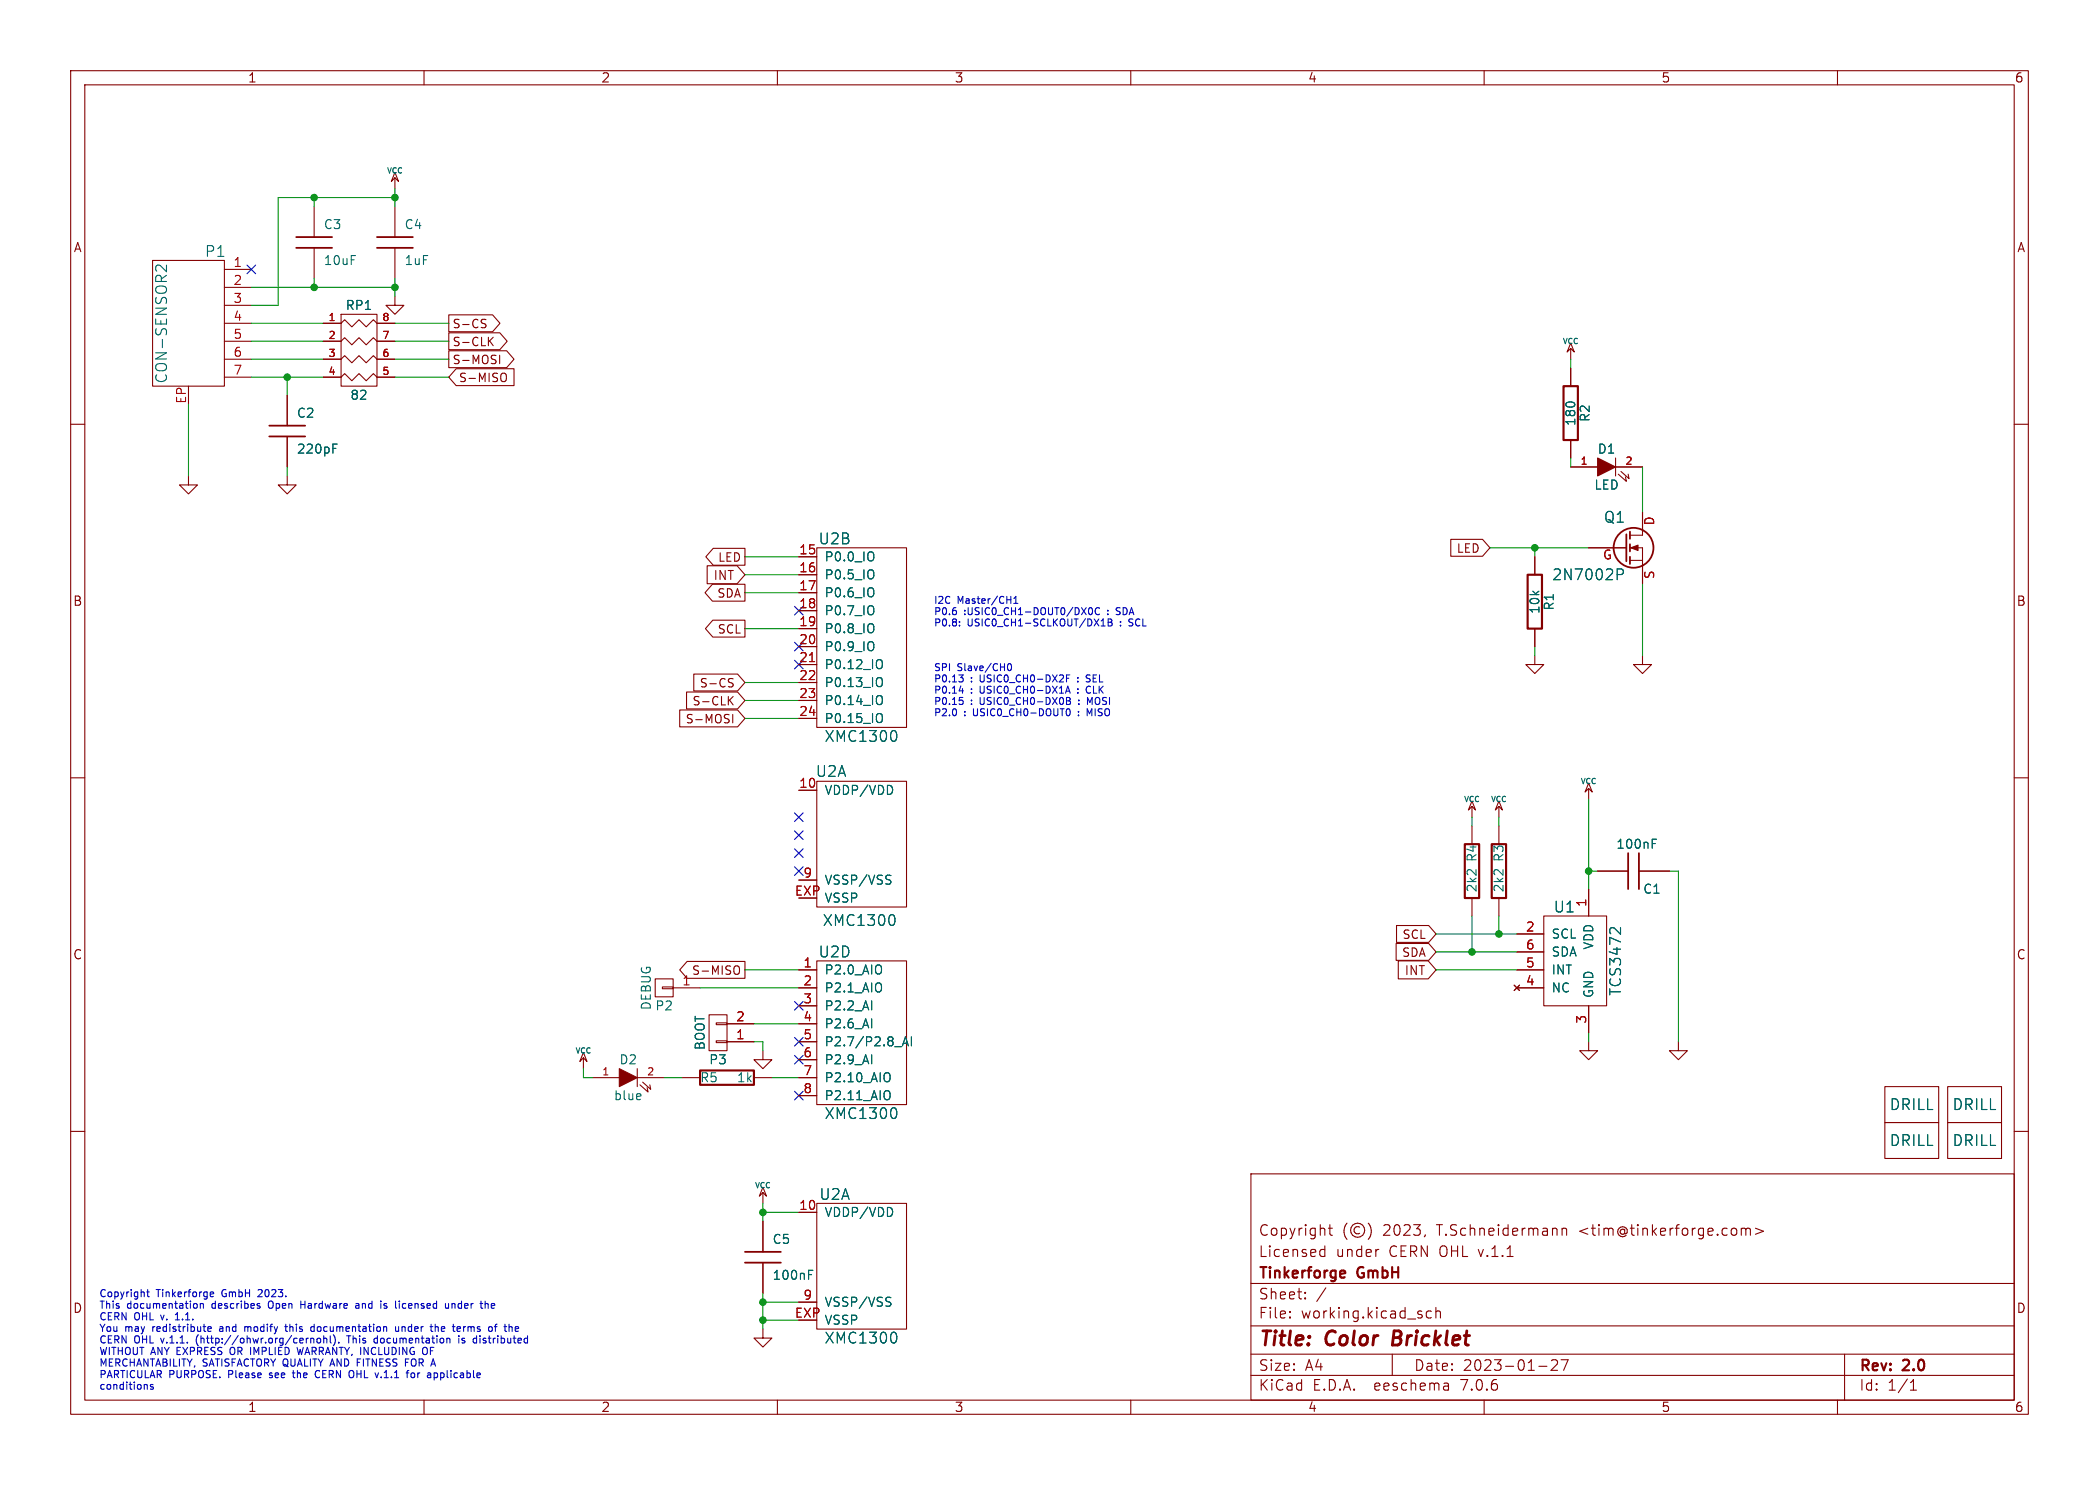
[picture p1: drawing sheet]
<svg xmlns="http://www.w3.org/2000/svg" width="297mm" height="210mm" viewBox="0 0 297 210" stroke-linecap="round" stroke-linejoin="round" font-family="sans-serif">
<g fill="none" stroke="#840000" stroke-width=".15">
<path d="M10 10h277v190h-277zM12 12h273v186h-273zM60 10v2M110 10v2M160 10v2M210 10v2M260 10v2M21.6 36.8h10.1v17.8h-10.1zM31.7 38.1h3.9M44.4 29.2v4.3M44.4 35.1v4.3M55.9 24.4l.5 1.3-.5-.6-.5 .6z"/>
<path d="M55.9 25.1v1.6M55.9 29.2v4.3M55.9 35.1v4.3M10 60h2M31.7 40.6h3.9M31.7 43.2h3.9M31.7 45.7h3.9M31.7 48.3h3.9M31.7 50.8h3.9M31.7 53.3h3.9M40.6 55.9v4.3M45.7 53.3h2.6l.5-.5 1 1 1-1 1 1 1-1 .5 .5h2.6"/>
<path d="M45.7 50.8h2.6l.5-.5 1 1 1-1 1 1 1-1 .5 .5h2.6M45.7 48.3h2.6l.5-.5 1 1 1-1 1 1 1-1 .5 .5h2.6M45.7 45.7h2.6l.5-.5 1 1 1-1 1 1 1-1 .5 .5h2.6M48.3 44.5h5v10.1h-5zM55.9 41.9v1.3h1.2l-1.2 1.3-1.3-1.3h1.3M63.5 47.1h7.2l1.1 1.2-1.1 1.2h-7.2zM63.5 49.6h8.2l1 1.2-1 1.2h-8.2zM63.5 44.5h6.2l1 1.2-1 1.2h-6.2zM64.5 52.1h8.2v2.4h-8.2l-1-1.2zM68.3 45.7l.4 .1 .1 .3-.3 .2h-.2M68.3 45.2h.5M69.3 48.2l.5 .7"/>
<path d="M69.8 47.7l-.7 .7M70.7 50.2v1.2M71.1 52.8a.4 .4 0 0 1 .6 .4v.4a.4 .4 0 0 1-.6 .4M222.2 48.5l.6 1.3-.6-.5-.5 .5zM222.2 49.3v1.5M222.2 52.1v2.5M285 60h2M26.7 67.3v1.3h1.2l-1.2 1.3-1.3-1.3h1.3M40.6 67.3v1.3h1.3l-1.3 1.3-1.2-1.3h1.2M40.6 61.7v4.3M100.9 77.5h4.5v2.4h-4.5l-1-1.2zM113 78.7h2.6"/>
<path d="M115.6 77.5h12.7v25.4h-12.7zM205.3 76.3h4.5l1 1.2-1 1.2h-4.5zM217.2 78.7v2.6M222.2 62.2v2.6M222.2 66h3.9M224.8 77.5h5.3M228.6 64.8v2.5M228.6 66h3.8M229 67.1l1.1 1-.1-.7M229.4 66.7l1.1 1-.1-.6M230.6 79.2h1.8M230.6 77.5h1.8v5.1"/>
<path d="M232.4 72.4v3.3h-1.8M97.1 97.9h7.3l1 1.2-1 1.2h-7.3zM98.2 95.3h6.2l1 1.2-1 1.2h-6.2zM100.1 80h4.2l1.1 1.3-1.1 1.3h-4.2zM100.8 82.6h4.6v2.4h-4.6l-1-1.2zM100.9 87.7h4.5v2.4h-4.5l-1.1-1.2zM103.2 99l.5 .7M103.3 96.5l.3 .1 .1 .3-.2 .2h-.3M103.3 96h.4M103.7 98.5l-.6 .7M113 81.3h2.6M113 83.8h2.6"/>
<path d="M113 86.4h2.6M113 88.9h2.6M113 91.4h2.6M113 94h2.6M113 96.5h2.6M113 99.1h2.6M217.2 92.7v1.3h1.2l-1.2 1.3-1.3-1.3h1.3M217.2 88.9v2.5M232.4 92.7v1.3h1.3l-1.3 1.3-1.3-1.3h1.3M10 110h2M96.2 100.4h8.2l1 1.2-1 1.2h-8.2zM103.7 101v1.2"/>
<path d="M113 111.8h2.6M113 101.6h2.6M115.6 110.5h12.7v17.8h-12.7zM208.3 113.3l.5 1.3-.5-.6-.5 .6zM208.3 114v1.6M208.3 116.8v2.6M212.1 113.3l.5 1.3-.5-.6-.5 .6zM212.1 114v1.6M212.1 116.8v2.6M224.8 110.7l.5 1.3-.5-.5-.5 .5zM224.8 111.5v1.5M285 110h2"/>
<path d="M92.7 138.4h2.5v2.6h-2.5zM93.7 139.6h1.5v.2h-1.5zM95.2 139.7h3.9M97.2 136h8.2v2.4h-8.2l-1-1.2zM104.1 136.6a.4 .4 0 0 1 .5 .4v.4a.4 .4 0 0 1-.5 .4M113 139.7h2.6M113 124.5h2.6M113 137.2h2.6M115.6 135.9h12.7v20.3h-12.7zM197.5 133.4h4.7l1 1.2-1 1.2h-4.7zM197.6 130.9h4.6l1 1.2-1 1.2h-4.6zM197.9 135.9h4.2l1.1 1.3-1.1 1.2h-4.2z"/>
<path d="M208.3 127v2.5M212.1 127v2.5M214.2 139.3l.8 .8M214.6 139.7h3.8M214.6 137.2h3.8M214.6 132.1h3.8M214.6 134.6h3.8M215 139.3l-.8 .8M218.4 129.5h8.9v12.7h-8.9zM224.8 125.7v3.8M226.1 123.2h4.3M231.9 123.2h4.3"/>
<path d="M10 160h2M82.5 148.8l.6 1.3-.6-.5-.5 .5zM82.5 149.6v1.5M83.8 152.4h3.8M90.2 151.1v2.6M90.2 152.4h3.8M90.6 153.4l1.1 1-.1-.6M90.9 153l1.2 1.1-.2-.7M96.5 152.4h2.6M100.3 143.5h2.6v5.1h-2.6zM101.3 144.7h1.6v.2h-1.6zM101.3 147.2h1.6v.2h-1.6z"/>
<path d="M102.9 147.3h3.8M102.9 144.8h3.8M106.7 152.4h2.5M107.9 148.6v1.3h1.3l-1.3 1.2-1.2-1.2h1.2M113 152.4h2.6M113 147.3h2.6M113 144.8h2.6M113 142.2h2.6M113 149.9h2.6M113 154.9h2.6M224.8 147.3v1.3h1.3l-1.3 1.3-1.3-1.3h1.3M224.8 142.2v3.9"/>
<path d="M237.5 147.3v1.3h1.3l-1.3 1.3-1.3-1.3h1.3M266.7 153.7h7.6v5.1h-7.6zM266.7 158.8h7.6v5h-7.6zM275.6 158.8h7.6v5h-7.6zM275.6 153.7h7.6v5.1h-7.6zM285 160h2M107.9 167.9l.6 1.3-.6-.5-.5 .5zM107.9 168.7v1.5M107.9 172.7v4.3M107.9 178.6v4.3M113 171.5h2.6M115.6 170.2h12.7v17.8h-12.7z"/>
<path d="M177 166h108v32h-108zM186.9 177.6l.1 .1 .5-.1M186.9 176.8l.1-.1 .5 .1M187.5 176.2v1.5M188 173.7h.5M188.2 173.2v1.3v.1l.3 .1M190.6 173a1.72 1.72 0 0 0 0 2.3M192.4 173.6a.52 .52 0 0 0-.8 .4 .52 .52 0 0 0 .8 .4M193.6 173a1.72 1.72 0 0 1 0 2.3M195 176.7h.1M201.7 174.6l-.2 .3M221 173.8a.37 .37 0 0 1 .7 .1v.8"/>
<path d="M221 173.7v1M246.4 173.8a.37 .37 0 0 1 .6 .1M246.4 173.7v1M247 173.9l.2-.2 .4 .1 .1 .9M247 173.9v.8M248.4 173.7l1.1 .4-1.1 .5M60 198v2M107.9 188v1.2h1.3l-1.3 1.3-1.2-1.3h1.2M110 198v2M113 184.2h2.6M160 198v2M177 194.5h108"/>
<path d="M177 191.5h108M177 187.5h108M177 181.5h108M182.5 186.3h.1l-.1 .1M182.5 186.3v.1M182.5 185.5v.1M182.5 185.5h.1l-.1 .1M184.7 183.6v.1M184.7 183.6h-.1l.1 .1M184.7 182.8v.1M184.7 182.8h-.1l.1 .1M187.6 182.1l-1.3 2"/>
<path d="M197 191.5v3M202.5 185.5l-.4-.1-.3 .3v.4l.2 .2 .1 .1 .4-.1M203.2 185.5a.37 .37 0 0 1 .6 .1v.8M203.2 184.9v1.5M204.9 195.7l.1 .9M205 196.5l-.2 .1M205 196h-.2M210 198v2M217.7 193.2h1.2M219.5 192.4l.2-.1 .5 .1a.41 .41 0 0 1 .1 .5l-.8 .9h.9M220.9 192.3h1l-.7 1.5M260 198v2"/>
<path d="M261 191.5v6.5M270.3 196.6h.9M270.3 195.5l.4-.4v1.5"/>
<circle cx="192.1" cy="174" r="1"/>
</g>
<path d="M197.3 188.2l-.3 2h.8" fill="none" stroke="#840000" stroke-width=".4"/>
<path d="M221.2 54.6h2.1v7.6h-2.1zM216.2 81.3h2v7.6h-2zM207.3 119.4h2v7.6h-2zM211.1 119.4h2v7.6h-2zM99.1 151.4h7.6v2h-7.6zM190.1 179.7l.2 .1v.2l-.7 .2M190.3 180.6l-.2 .1" fill="none" stroke="#840000" stroke-width=".3"/>
<g fill="none" stroke="#840000" stroke-width=".25">
<path d="M41.9 35.1h5.1M41.9 33.5h5.1M53.3 35.1h5.1M53.3 33.5h5.1M38.1 61.7h5.1M38.1 60.2h5.1M230.1 75.6v3.8M230.6 75.2v1M230.6 77v1M230.6 78.7v1.1M230.4 120.7v5M231.9 120.7v5"/>
<path d="M105.4 178.6h5.1M105.4 177h5.1"/>
<circle cx="231.1" cy="77.5" r="2.82"/>
</g>
<g fill="#840000" stroke="#840000" stroke-width=".15">
<path d="M87.6 151.1l2.6 1.3-2.6 1.3z"/>
<path d="M230.8 77.5l1-.4v.8z"/>
<path d="M226.1 64.8l2.5 1.2-2.5 1.3z"/>
</g>
<g fill="none" stroke="#006464" stroke-width=".15">
<path d="M23.6 37.5v.9l-.9-.8a.41 .41 0 0 0-.7 .2v.3M47.1 63.4h.4M47.1 62.8h.6M123.6 78.2v.9M123.6 80.8v.9M123.6 83.3v.9M123.6 85.9v.9M123.6 88.4v.9M123.6 90.9v.9M124.5 93.3l.2 .1a.81 .81 0 0 1-.2 1.2M124.5 95.8l.2 .1a.81 .81 0 0 1-.2 1.2M124.5 98.4h.2a.81 .81 0 0 1-.2 1.2"/>
<path d="M228.8 80.5h.6a.41 .41 0 0 1 .3 .4 .41 .41 0 0 1-.3 .4h-.6M124.5 100.9l.2 .1a.81 .81 0 0 1-.2 1.2M126.2 111.4v.6M126.7 103.4a1.14 1.14 0 0 1 0 1.4M233.8 119.3h.4M233.8 118.7h.6M125.6 123.8h.5M125.8 124.4l.3 .3-.1 .2-.2 .1M126.4 129.4a1.14 1.14 0 0 1 0 1.4M229.3 131.2v.9l-.9-.8a.41 .41 0 0 0-.6 0M90.6 154.7l.1 .3-.6 .1M125.8 151.8a.9 .9 0 0 1 0 1.1"/>
<path d="M125.8 154.3a.9 .9 0 0 1 0 1.2M126.6 148h1M126.7 156.7a1.14 1.14 0 0 1 0 1.4M127.7 147.9l.4-1.3 .4 1.3M127.8 147.5h.6M129 146.6v1.3M114.4 179.6h.6M126.2 171.1v.6M114.4 180.3h.4M125.6 183.5h.5M125.8 184.1l.3 .3-.1 .2-.2 .1M126.7 188.5a1.14 1.14 0 0 1 0 1.4"/>
</g>
<path d="M114.5 93.6h.8" fill="none" stroke="#a90000" stroke-width=".15"/>
<g fill="none" stroke="#0000c2" stroke-width=".15">
<path d="M135.7 97.7h.6M135.8 98.6h.4M135.8 88.4v.1M135.8 87.9v.1M136.1 95.8l.2 .2v.2l-.2 .2M136.1 99l.2 .2v.2l-.2 .2M136.2 97.4v.6M136.3 95.4l-.3 .4M142.7 93.9h.1a.53 .53 0 0 1 .3 .4 .53 .53 0 0 1-.3 .5 .66 .66 0 0 1-.1-.9zM143.5 85.3h.5M143.5 84.6l.2-.3v1M150.8 98l.3-1 .3 1"/>
<path d="M150.9 97.7h.4M150.9 95.9h.3M150.9 98.6l.5 .1v.2l-.2 .2M150.9 99.1h.3M151.2 99.1l.3 .2-.1 .2-.5 .1M151.4 95.4h-.5v1M152.5 96.3v.1M152.5 95.8v.1M152.5 97.4v.1M152.5 97.9v.1M152.7 99.5v.1M152.7 99v.1"/>
<path d="M153.7 96.4h.4M154 97a.53 .53 0 0 0-.3 .5 .53 .53 0 0 0 .3 .5M154 86.3l.3-.4a.53 .53 0 0 1 .3 .5 .53 .53 0 0 1-.3 .5l-.3-.4M154.1 95.4h-.2l-.2 .2 .1 .3 .3 .1M154.2 99.3l-.3-.7v1M155.6 86a.47 .47 0 0 0-.7 .4 .47 .47 0 0 0 .5 .5l.2-.1M155.8 88.5h.6M155.8 87.8l.3-.3v1M156.8 87.5v1l.5-.1 .1-.2-.3-.2M156.8 88h.3M157.1 87.5l.2 .2-.2 .3M157.9 86.9h.2"/>
<path d="M158 86l-.1 .1 .1 .3M159.7 88.5h.2M159.8 87.6l-.1 .1 .1 .3M151 100.3l.1-.1a.53 .53 0 0 1 .3 .5 .53 .53 0 0 1-.3 .5h-.1M152.6 101.1v.1M152.6 100.6v.1M154.2 100.9l-.4-.7v1M20.7 195.8l.1 .1v.6M20.7 182.7h.4M20.9 182.4v.8l.2 .2M21.7 195.8h-.3l-.1 .1v.2l.4 .1v.2h-.4M24.8 186.7h.6"/>
<path d="M25 185.8l-.2 .1M27.6 184.3l.2 .1 .1 .1v.4l-.3 .1M27.8 189.2v.7M28.3 184.4l.2-.1 .2 .1 .1 .6M28.3 184.3v.7M29.4 187.9h.5l-.1-.2-.2-.1-.2 .2 .1 .4h.3M29.7 182.8l.2-.1h.2l.1 .1v.1l-.5 .1M29.7 183.2l.2 .2 .3-.1M31.1 187.9v.3M32.6 190.7v.7M34.6 187.6v.7M34.9 187.6l-.3 .1"/>
<path d="M36.6 182.4l-.1 .1M36.7 184.7l.1 .1-.1 .2M36.7 184.3l.1 .1M37.1 182.8l-.6 .6h.6M38 184.1v.8M38.1 194.8h.1M38.2 194.2v.2M40.3 187.6h.4M40.4 187.3v.8l.3 .2M41.4 194.2h.3M41.5 193.8v.9l.2 .1M42 190.5l.3 1.1 .2-.8 .2 .8"/>
<path d="M42.6 184v1M42.6 184.5h.5M44 188.1l.2 .2 .3-.1M44 189.2v.7M44 189.3l.1-.1 .3 .1v.6M44.5 187.7l-.3-.1-.2 .2M44.5 187.3v1M44.8 193.9a.5 .5 0 0 0-.2 .6 .5 .5 0 0 0 .6 .3M44.9 189.3l.3-.1 .2 .2v.3l-.2 .2h-.3l-.1-.2zM45.8 189.3l.2-.1 .2 .1v.6M45.8 188.9v1M46.7 188.9v.9l.2 .1"/>
<path d="M47.2 188.8a1.19 1.19 0 0 1 0 1.5M47.9 189.8v.1M49.3 188.9v1M49.9 193.9a.72 .72 0 0 1 0 .9M50.4 184.4h.3l.1 .6M50.5 192.7h.4M50.8 184.6h-.3l-.2 .2 .2 .2h.3M53 189.8l.1 .1h.3M53.4 189.3l-.3-.1-.1 .1M53.4 188.9v1M54.3 185h.4M54.7 184.4l-.2-.1-.2 .2 .1 .1 .3 .1"/>
<path d="M56 187.6v.6l.3 .1 .1-.1M56.4 187.6v.7M56.5 184v.1M56.9 187.6v.7M57 184.4l-.1 .1 .1 .5M57 187.6l-.1 .1M57.4 192.7h.3M58.2 194.2h.3l.2 .1v.3l-.2 .2h-.3l-.1-.2zM60.3 190.6a.72 .72 0 0 1 0 .9M61.4 194.2h.3l.2 .1-.1 .5h-.4M61.6 187.7l.1-.1 .3 .1v.6M61.6 187.3v1"/>
<path d="M63 184.3l.1 .7h.2l.2-.1M63.5 184.3v.7M63.5 189.2l.2 .2v.5M64 184.3v.7M64.3 184.4l-.2-.1-.1 .1M64.9 188.9v.1M64.9 189.2v.7M65 187.6l.2 .3h-.5M65.1 188.2l-.1 .1M65.4 189.9h.3M65.6 187.6v.7M65.6 187.7v.1"/>
<path d="M65.7 189.3l-.2-.1-.1 .2v.1l.3 .1M67.9 188.9v.1M67.9 189.2v.7M68.8 184.3l.3 .2v.5M69.6 184.4v.6M70 187.6h.3M70 184.6l-.5 .1M70.3 187.3l-.2 .1v.9M72.9 188.2h.4M72.9 187.7l.3-.1 .2 .3h-.5"/>
</g>
<g fill="none" stroke="#009600" stroke-width=".15">
<path d="M44.4 27.9v1.3M44.4 39.4v1.2M55.9 27.9h-16.5v15.3h-3.8M55.9 26.7v2.5M55.9 39.4v2.5M26.7 57.2v10.1M35.6 45.7h10.1M35.6 40.6h20.3M35.6 53.3h10.1M35.6 48.3h10.1M35.6 50.8h10.1M40.6 53.3v2.6"/>
<path d="M55.9 45.7h7.6M55.9 53.3h7.6M55.9 48.3h7.6M55.9 50.8h7.6M222.2 50.8v1.3M40.6 66v1.3M105.4 78.7h7.6M210.8 77.5h14M217.2 77.5v1.2M222.2 64.8v1.2M232.4 66v6.4M105.4 81.3h7.6"/>
<path d="M105.4 83.8h7.6M105.4 96.5h7.6M105.4 99.1h7.6M105.4 88.9h7.6M217.2 91.4v1.3M232.4 82.6v10.1M105.4 101.6h7.6M208.3 115.6v1.2M212.1 115.6v1.2M224.8 113v12.7M99.1 139.7h13.9M105.4 137.2h7.6"/>
<path d="M203.2 137.2h11.4M203.2 132.1h11.4M203.2 134.6h11.4M208.3 129.5v5.1M212.1 129.5v2.6M224.8 123.2h1.3M236.2 123.2h1.3v24.1M82.5 151.1v1.3h1.3M94 152.4h2.5M106.7 147.3h1.2v1.3M106.7 144.8h6.3M109.2 152.4h3.8"/>
<path d="M224.8 146.1v1.2M107.9 171.5h5.1M107.9 170.2v2.5M107.9 182.9v5.1M107.9 186.7h5.1M107.9 184.2h5.1"/>
</g>
<g fill="none" stroke="#000084" stroke-width=".15">
<path d="M35 37.5l1.2 1.2M36.2 37.5l-1.2 1.2M112.4 93.4l1.2 1.2M112.4 90.8l1.2 1.2M112.4 85.8l1.2 1.2M113.6 93.4l-1.2 1.2M113.6 90.8l-1.2 1.2M113.6 85.8l-1.2 1.2M112.4 115l1.2 1.2M112.4 117.5l1.2 1.2M113.6 115l-1.2 1.2M113.6 117.5l-1.2 1.2"/>
<path d="M112.4 122.6l1.2 1.2M112.4 120l1.2 1.3M113.6 122.6l-1.2 1.2M113.6 120l-1.2 1.3M112.4 154.3l1.2 1.2M112.4 141.6l1.2 1.2M112.4 149.3l1.2 1.2M112.4 146.7l1.2 1.2M113.6 154.3l-1.2 1.2M113.6 141.6l-1.2 1.2M113.6 149.3l-1.2 1.2M113.6 146.7l-1.2 1.2"/>
</g>
<g fill="#009600" stroke="#009600" stroke-width=".15">
<circle cx="44.4" cy="40.6" r=".46"/>
<circle cx="55.9" cy="40.6" r=".46"/>
<circle cx="44.4" cy="27.9" r=".46"/>
<circle cx="55.9" cy="27.9" r=".46"/>
<circle cx="40.6" cy="53.3" r=".46"/>
<circle cx="107.9" cy="171.5" r=".46"/>
<circle cx="107.9" cy="184.2" r=".46"/>
<circle cx="107.9" cy="186.7" r=".46"/>
<circle cx="212.1" cy="132.1" r=".46"/>
<circle cx="217.2" cy="77.5" r=".46"/>
<circle cx="224.8" cy="123.2" r=".46"/>
<circle cx="208.3" cy="134.6" r=".46"/>
</g>
<g font-size="2.8" fill="#840000">
<text x="178" y="190.9">Title:</text>
<text x="187.7" y="190.9">Color</text>
<text x="197.9" y="190.9">Bricklet</text>
</g>
<g font-size="2.1" fill="#006464">
<text x="28.9" y="36.6">P1</text>
<text x="23.9" y="54.3" transform="rotate(-90 23.9 54.3)">CON-SENSOR2</text>
<text x="115.7" y="77.2">U2B</text>
<text x="226.9" y="74.1">Q1</text>
<text x="219.5" y="82.3">2N7002P</text>
<text x="116.6" y="105.1">XMC1300</text>
<text x="115.3" y="110.1">U2A</text>
<text x="116.3" y="131.2">XMC1300</text>
<text x="219.8" y="129.3">U1</text>
<text x="115.7" y="135.6">U2D</text>
<text x="229.6" y="140.9" transform="rotate(-90 229.6 140.9)">TCS3472</text>
<text x="116.6" y="158.5">XMC1300</text>
<text x="267.3" y="157.2">DRILL</text>
<text x="276.2" y="157.2">DRILL</text>
<text x="267.3" y="162.3">DRILL</text>
<text x="276.2" y="162.3">DRILL</text>
<text x="115.9" y="169.9">U2A</text>
<text x="116.6" y="190.2">XMC1300</text>
</g>
<g font-size="2.1" fill="#840000">
<text x="178" y="178">Licensed</text>
<text x="178" y="175">Copyright</text>
<text x="189" y="178">under</text>
<text x="195.7" y="175">2023,</text>
<text x="196.6" y="178">CERN OHL v.1.1</text>
<text x="203.5" y="175">T.Schneidermann</text>
<text x="223.7" y="175">&lt;tim@tinkerforge.com&gt;</text>
<text x="178" y="184">Sheet:</text>
<text x="178" y="181.2">Tinkerforge</text>
<text x="192.2" y="181.2">GmbH</text>
<text x="178" y="186.7">File:</text>
<text x="184.1" y="186.7">working.kicad_sch</text>
<text x="178" y="196.9">KiCad</text>
<text x="178" y="194.1">Size:</text>
<text x="184.7" y="194.1">A4</text>
<text x="185.7" y="196.9">E.D.A.</text>
<text x="194.6" y="196.9">eeschema</text>
<text x="200" y="194.1">Date:</text>
<text x="207" y="196.9">7.0.6</text>
<text x="207" y="194.1">2023-01-27</text>
<text x="263" y="194.3">Rev:</text>
<text x="263" y="196.9">Id:</text>
<text x="267.1" y="196.9">1/1</text>
<text x="269.4" y="194.3">2.0</text>
</g>
<g font-size="1.8" fill="#840000">
<text x="35" y="11.9">1</text>
<text x="85" y="11.9">2</text>
<text x="135" y="11.9">3</text>
<text x="185" y="11.9">4</text>
<text x="235" y="11.9">5</text>
<text x="285" y="11.9">6</text>
<text x="10.3" y="35.9">A</text>
<text x="285.3" y="35.9">A</text>
<text x="100.9" y="82.2">INT</text>
<text x="10.3" y="85.9">B</text>
<text x="285.3" y="85.9">B</text>
<text x="10.3" y="135.9">C</text>
<text x="285.3" y="135.9">C</text>
<text x="198.7" y="138.1">INT</text>
<text x="10.3" y="185.9">D</text>
<text x="285.3" y="185.9">D</text>
<text x="35" y="199.9">1</text>
<text x="85" y="199.9">2</text>
<text x="135" y="199.9">3</text>
<text x="185" y="199.9">4</text>
<text x="235" y="199.9">5</text>
<text x="285" y="199.9">6</text>
</g>
<g font-size="1.8" fill="#006464">
<text x="45.7" y="32.6">C3</text>
<text x="57.2" y="32.6">C4</text>
<text x="45.7" y="37.7">10uF</text>
<text x="57.2" y="37.7">1uF</text>
<text x="48.8" y="44">RP1</text>
<text x="41.9" y="59.3">C2</text>
<text x="49.5" y="56.7">82</text>
<text x="225.1" y="59.8" transform="rotate(-90 225.1 59.8)">R2</text>
<text x="41.9" y="64.4">220pF</text>
<text x="223.1" y="60.3" transform="rotate(-90 223.1 60.3)">180</text>
<text x="226" y="64.4">D1</text>
<text x="225.5" y="69.4">LED</text>
<text x="116.6" y="79.6">P0.0_IO</text>
<text x="116.6" y="82.1">P0.5_IO</text>
<text x="116.6" y="84.7">P0.6_IO</text>
<text x="116.6" y="87.2">P0.7_IO</text>
<text x="116.6" y="89.8">P0.8_IO</text>
<text x="218" y="86.9" transform="rotate(-90 218 86.9)">10k</text>
<text x="220.1" y="86.4" transform="rotate(-90 220.1 86.4)">R1</text>
<text x="116.6" y="92.3">P0.9_IO</text>
<text x="116.6" y="94.8">P0.12_IO</text>
<text x="116.6" y="97.4">P0.13_IO</text>
<text x="116.6" y="99.9">P0.14_IO</text>
<text x="116.6" y="102.5">P0.15_IO</text>
<text x="116.6" y="112.6">VDDP/VDD</text>
<text x="116.6" y="125.3">VSSP/VSS</text>
<text x="209.1" y="122" transform="rotate(-90 209.1 122)">R4</text>
<text x="213" y="122" transform="rotate(-90 213 122)">R3</text>
<text x="228.6" y="120.2">100nF</text>
<text x="116.6" y="127.9">VSSP</text>
<text x="209.1" y="126.3" transform="rotate(-90 209.1 126.3)">2k2</text>
<text x="213" y="126.3" transform="rotate(-90 213 126.3)">2k2</text>
<text x="232.4" y="126.6">C1</text>
<text x="219.5" y="132.9">SCL</text>
<text x="219.5" y="135.5">SDA</text>
<text x="225.7" y="134.4" transform="rotate(-90 225.7 134.4)">VDD</text>
<text x="92.3" y="142.9" transform="rotate(-90 92.3 142.9)">DEBUG</text>
<text x="92.6" y="143.1">P2</text>
<text x="116.6" y="138">P2.0_AIO</text>
<text x="116.6" y="140.6">P2.1_AIO</text>
<text x="116.6" y="143.1">P2.2_AI</text>
<text x="219.5" y="140.6">NC</text>
<text x="219.5" y="138">INT</text>
<text x="225.7" y="141.2" transform="rotate(-90 225.7 141.2)">GND</text>
<text x="99.9" y="148.6" transform="rotate(-90 99.9 148.6)">BOOT</text>
<text x="116.6" y="145.6">P2.6_AI</text>
<text x="116.6" y="148.2">P2.7/P2.8_AI</text>
<text x="86.8" y="155.8">blue</text>
<text x="87.6" y="150.7">D2</text>
<text x="99" y="153.3">R5</text>
<text x="100.3" y="150.7">P3</text>
<text x="104.2" y="153.3">1k</text>
<text x="116.6" y="150.7">P2.9_AI</text>
<text x="116.6" y="153.3">P2.10_AIO</text>
<text x="116.6" y="155.8">P2.11_AIO</text>
<text x="116.6" y="172.3">VDDP/VDD</text>
<text x="109.2" y="176.1">C5</text>
<text x="109.2" y="181.2">100nF</text>
<text x="116.6" y="185">VSSP/VSS</text>
<text x="116.6" y="187.6">VSSP</text>
</g>
<g font-size="1.8" fill="#a90000">
<text x="32.9" y="37.8">1</text>
<text x="32.9" y="40.4">2</text>
<text x="32.9" y="42.9">3</text>
<text x="32.9" y="45.5">4</text>
<text x="32.9" y="48">5</text>
<text x="32.9" y="50.5">6</text>
<text x="32.9" y="53.1">7</text>
<text x="26.4" y="57.2" transform="rotate(-90 26.4 57.2)">EP</text>
<text x="234.4" y="74.4" transform="rotate(-90 234.4 74.4)">D</text>
<text x="113" y="78.5">15</text>
<text x="113" y="81">16</text>
<text x="113" y="83.6">17</text>
<text x="226.7" y="79.5">G</text>
<text x="234.4" y="82" transform="rotate(-90 234.4 82)">S</text>
<text x="113" y="86.1">18</text>
<text x="113" y="88.6">19</text>
<text x="113" y="91.2">20</text>
<text x="113" y="93.7">21</text>
<text x="113" y="96.3">22</text>
<text x="113" y="98.8">23</text>
<text x="113" y="101.3">24</text>
<text x="113" y="111.5">10</text>
<text x="113.6" y="124.2">9</text>
<text x="112.4" y="126.7">EXP</text>
<text x="215.8" y="131.8">2</text>
<text x="224.5" y="128.3" transform="rotate(-90 224.5 128.3)">1</text>
<text x="113.6" y="136.9">1</text>
<text x="215.8" y="136.9">5</text>
<text x="215.8" y="134.4">6</text>
<text x="96.4" y="139.4">1</text>
<text x="113.6" y="139.4">2</text>
<text x="113.6" y="142">3</text>
<text x="215.8" y="139.4">4</text>
<text x="104.1" y="147.1">1</text>
<text x="104.1" y="144.5">2</text>
<text x="113.6" y="144.5">4</text>
<text x="113.6" y="147.1">5</text>
<text x="113.6" y="149.6">6</text>
<text x="224.5" y="144.9" transform="rotate(-90 224.5 144.9)">3</text>
<text x="113.6" y="152.1">7</text>
<text x="113.6" y="154.7">8</text>
<text x="113" y="171.2">10</text>
<text x="113.6" y="183.9">9</text>
<text x="112.4" y="186.4">EXP</text>
</g>
<g font-size="1.7" fill="#840000">
<text x="63.9" y="46.6">S-CS</text>
<text x="63.9" y="49.2">S-CLK</text>
<text x="63.9" y="51.7">S-MOSI</text>
<text x="64.8" y="54.3">S-MISO</text>
<text x="101.5" y="79.7">LED</text>
<text x="206" y="78.4">LED</text>
<text x="101.4" y="84.7">SDA</text>
<text x="101.4" y="89.8">SCL</text>
<text x="97.9" y="100">S-CLK</text>
<text x="98.9" y="97.4">S-CS</text>
<text x="96.9" y="102.5">S-MOSI</text>
<text x="198.3" y="135.5">SDA</text>
<text x="198.3" y="133">SCL</text>
<text x="97.8" y="138.1">S-MISO</text>
</g>
<g font-size="1.4" fill="#a90000">
<text x="46.4" y="45.5">1</text>
<text x="54" y="45.5">8</text>
<text x="46.4" y="48">2</text>
<text x="46.4" y="50.5">3</text>
<text x="46.4" y="53.1">4</text>
<text x="54" y="53.1">5</text>
<text x="54" y="50.5">6</text>
<text x="54" y="48">7</text>
<text x="223.5" y="65.8">1</text>
<text x="229.9" y="65.8">2</text>
<text x="85.1" y="152.1">1</text>
<text x="91.5" y="152.1">2</text>
</g>
<g font-size="1.4" fill="#0000c2">
<text x="132.1" y="85.5">I2C</text>
<text x="132.1" y="87.1">P0.6</text>
<text x="132.1" y="88.7">P0.8:</text>
<text x="135.5" y="85.5">Master/CH1</text>
<text x="136.4" y="87.1">:USIC0_CH1-DOUT0/DX0C</text>
<text x="136.9" y="88.7">USIC0_CH1-SCLKOUT/DX1B</text>
<text x="156.9" y="87.1">:</text>
<text x="158.4" y="87.1">SDA</text>
<text x="158.7" y="88.7">:</text>
<text x="160.2" y="88.7">SCL</text>
<text x="132.1" y="95">SPI</text>
<text x="135.5" y="95">Slave/CH0</text>
<text x="132.1" y="96.6">P0.13</text>
<text x="132.1" y="98.2">P0.14</text>
<text x="132.1" y="99.8">P0.15</text>
<text x="132.1" y="101.4">P2.0</text>
<text x="136.4" y="101.4">:</text>
<text x="137.4" y="96.6">:</text>
<text x="137.4" y="98.2">:</text>
<text x="137.4" y="99.8">:</text>
<text x="137.9" y="101.4">USIC0_CH0-DOUT0</text>
<text x="138.9" y="96.6">USIC0_CH0-DX2F</text>
<text x="138.9" y="98.2">USIC0_CH0-DX1A</text>
<text x="138.9" y="99.8">USIC0_CH0-DX0B</text>
<text x="154.4" y="96.6">SEL</text>
<text x="154.4" y="98.2">CLK</text>
<text x="154.5" y="101.4">MISO</text>
<text x="154.6" y="99.8">MOSI</text>
<text x="14" y="183.5">Copyright</text>
<text x="14" y="185.1">This</text>
<text x="18" y="185.1">documentation</text>
<text x="22.2" y="183.5">Tinkerforge</text>
<text x="30.2" y="185.1">describes</text>
<text x="31.6" y="183.5">GmbH</text>
<text x="37" y="183.5">2023.</text>
<text x="38.4" y="185.1">Open</text>
<text x="43.2" y="185.1">Hardware</text>
<text x="51.3" y="185.1">and</text>
<text x="55.1" y="185.1">is</text>
<text x="57.4" y="185.1">licensed</text>
<text x="64.7" y="185.1">under</text>
<text x="70" y="185.1">the</text>
<text x="14" y="186.8">CERN</text>
<text x="14" y="188.4">You</text>
<text x="14" y="190.1">CERN</text>
<text x="14" y="191.7">WITHOUT ANY EXPRESS</text>
<text x="17.7" y="188.4">may</text>
<text x="19" y="186.8">OHL</text>
<text x="19" y="190.1">OHL</text>
<text x="21.8" y="188.4">redistribute</text>
<text x="23" y="186.8">v.</text>
<text x="23" y="190.1">v.1.1.</text>
<text x="25.3" y="186.8">1.1.</text>
<text x="28.2" y="190.1">(http://ohwr.org/cernohl).</text>
<text x="31.5" y="188.4">and</text>
<text x="33" y="191.7">OR IMPLIED</text>
<text x="35.3" y="188.4">modify</text>
<text x="41.4" y="188.4">this</text>
<text x="43.1" y="191.7">WARRANTY, INCLUDING</text>
<text x="45.2" y="188.4">documentation</text>
<text x="49.9" y="190.1">This</text>
<text x="53.9" y="190.1">documentation</text>
<text x="57.4" y="188.4">under</text>
<text x="61.3" y="191.7">OF</text>
<text x="62.7" y="188.4">the</text>
<text x="66.1" y="188.4">terms</text>
<text x="66.1" y="190.1">is</text>
<text x="68.4" y="190.1">distributed</text>
<text x="71.4" y="188.4">of</text>
<text x="14" y="193.3">MERCHANTABILITY,</text>
<text x="14" y="195">PARTICULAR</text>
<text x="14" y="196.6">conditions</text>
<text x="23.9" y="195">PURPOSE.</text>
<text x="28.7" y="193.3">SATISFACTORY QUALITY AND</text>
<text x="32.5" y="195">Please</text>
<text x="38.6" y="195">see</text>
<text x="42.2" y="195">the</text>
<text x="45.6" y="195">CERN</text>
<text x="50.6" y="195">OHL</text>
<text x="51.2" y="193.3">FITNESS</text>
<text x="54.6" y="195">v.1.1</text>
<text x="58.3" y="193.3">FOR</text>
<text x="59.3" y="195">for</text>
<text x="62.5" y="195">applicable</text>
</g>
<g font-size="1.1" fill="#006464">
<text x="54.6" y="24.7">VCC</text>
<text x="221" y="48.9">VCC</text>
<text x="207" y="113.6">VCC</text>
<text x="210.8" y="113.6">VCC</text>
<text x="223.5" y="111.1">VCC</text>
<text x="81.3" y="149.2">VCC</text>
<text x="106.7" y="168.2">VCC</text>
</g>
</svg>
